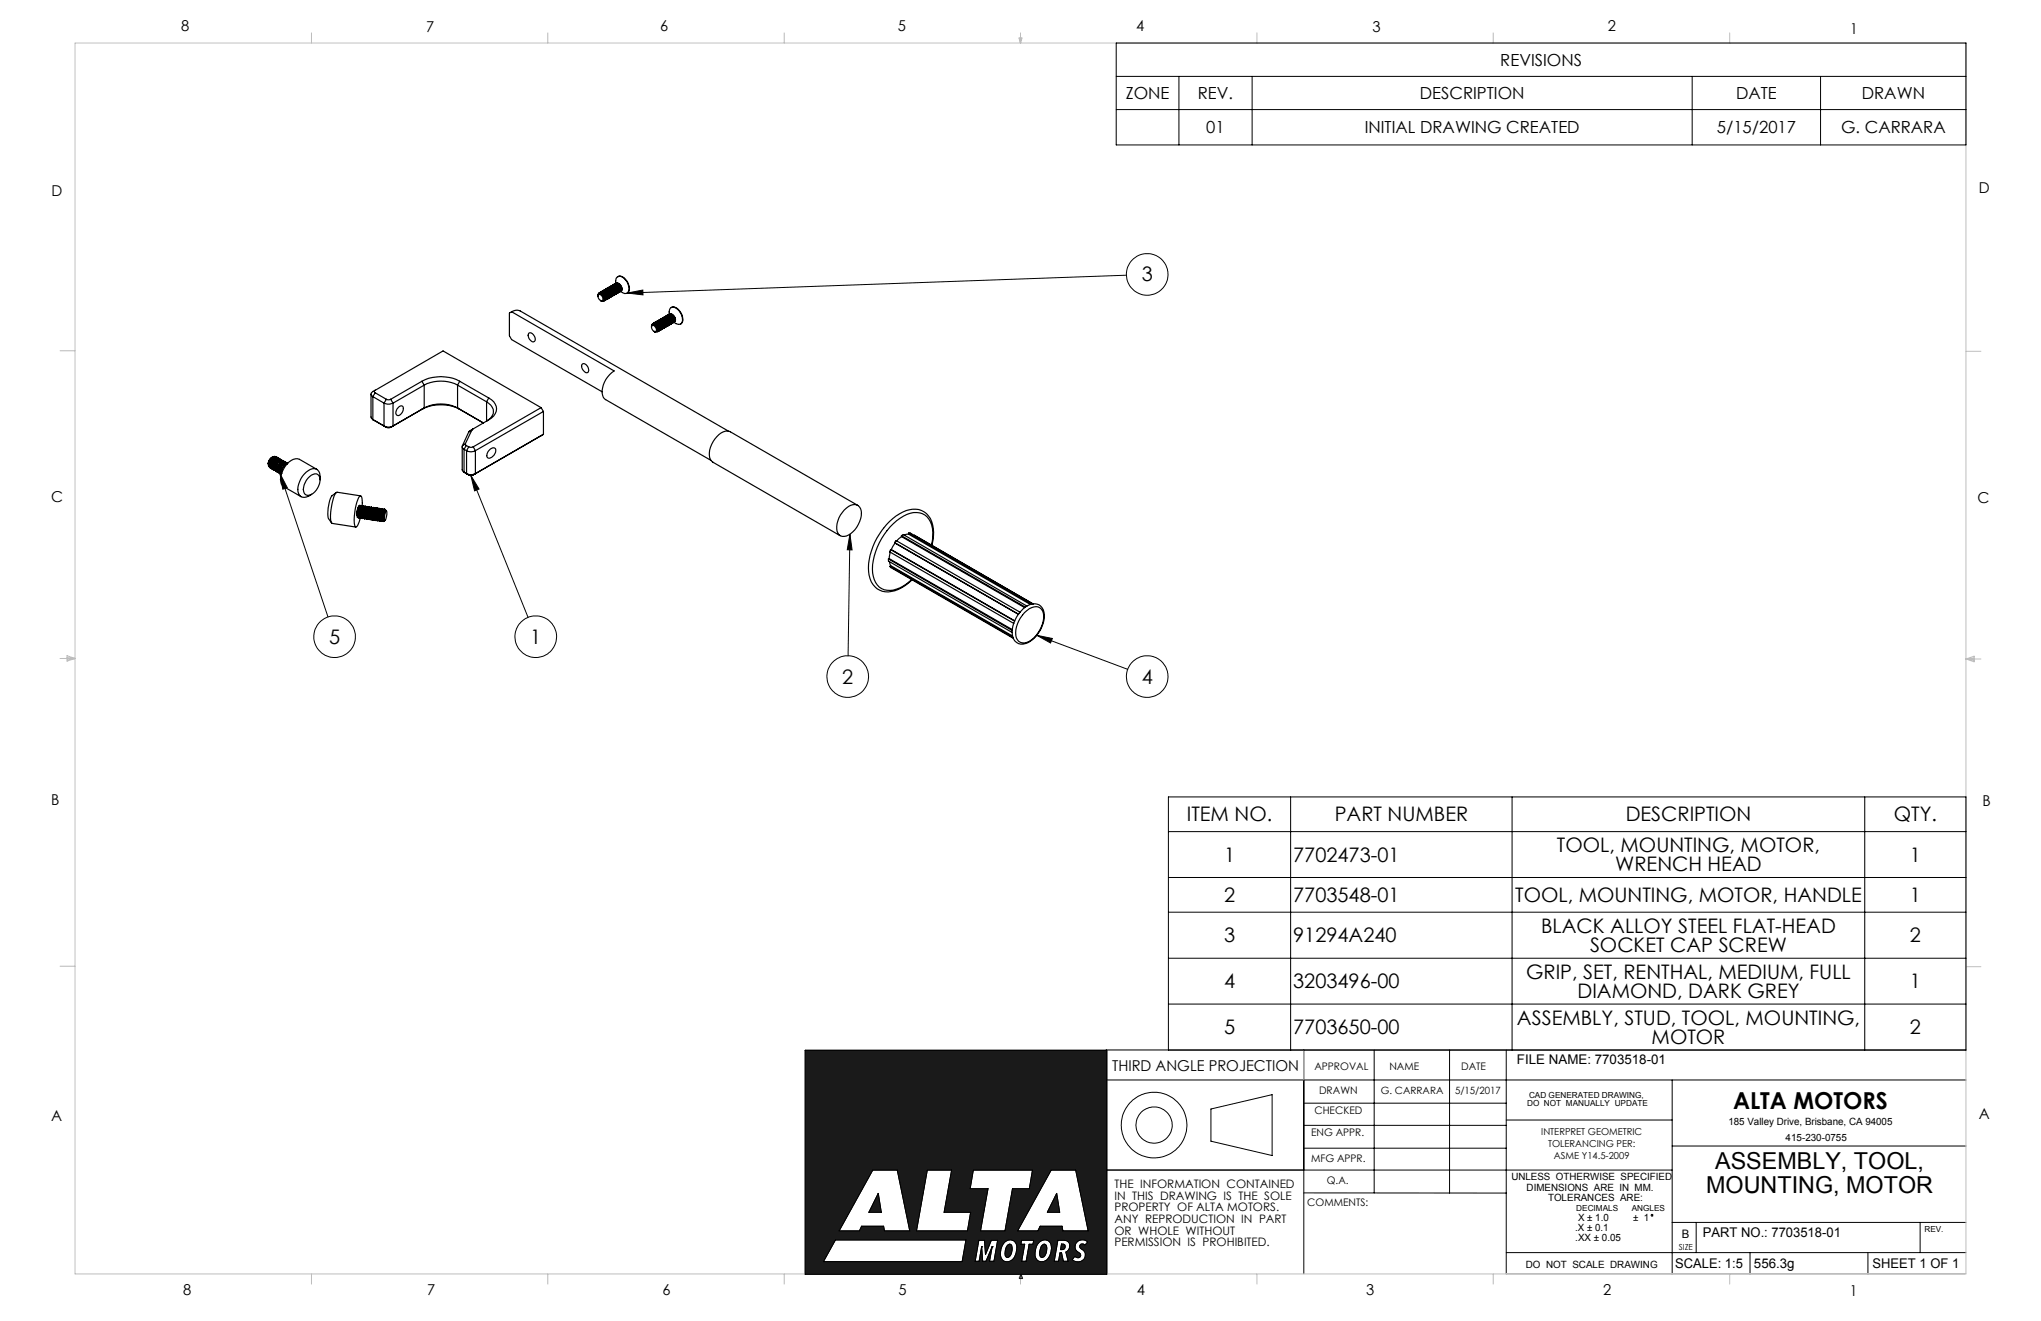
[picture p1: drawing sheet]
<svg xmlns="http://www.w3.org/2000/svg" width="432mm" height="279mm" viewBox="0 0 432 279" stroke-linecap="round" stroke-linejoin="round" font-family="sans-serif">
<g fill="none" stroke="#000" stroke-width=".21">
<path d="M170.4 222.1h63.7v47.4h-63.7zM234 228.4h181.9M256.2 234.6l12.9-3.1v12.9l-12.9-3zM275.8 238h42.9M275.8 233.3h42.9M275.8 222.1v47.3M290.7 222.1v30.2M306.7 222.1v30.2M318.7 222.1v47.4M318.7 236.9h35.1M353.8 228.4v41.1M415.9 222.1h-181.9v47.4"/>
<path d="M184.6 247.5h5.2l2.7 12.8h-5.4l-.2-.9h-4.6l-.5 .9h-4.3zM185.8 252.4l.6 4h-2.6zM196.2 247.5h5.1l-1.6 8.9h5.7l-.7 3.9h-10.8zM205.9 247.5h12.5l-.6 3.9h-3.6l-1.6 8.9h-5.2l1.6-8.9h-3.8zM222.4 247.5h5.2l2.6 12.8h-5.3l-.2-.9h-4.6l-.5 .9h-4.3zM223.6 252.4l.6 4h-2.6zM234 247.5h119.8M275.8 252.3h42.9M275.8 242.9h42.9M353.8 258.6h62.1M353.8 242.4h62.1M358.8 258.6v6.3"/>
<path d="M406.2 258.6v6.3M176.7 262.3h27.7l-.8 4.5h-29.4zM207.7 263.7h.1M207.7 263.7l-.5 3.1h-.9l.8-4.5h1.2l.2 3 1.2-3h1.4l-.8 4.5h-1l.6-3.1M207.7 263.7l.2 3.1h.7l1.3-3.1M209.9 263.7h.1M212.5 262.7a1.5 1.5 0 0 1 1.8-.3 1.5 1.5 0 0 1 .8 1.7 2.51 2.51 0 0 1-2.1 2.8 1.51 1.51 0 0 1-1.4-1.8 3.6 3.6 0 0 1 .9-2.4zM213.2 263.3l.4-.2a.84 .84 0 0 1 .5 1.2l-.2 1a.79 .79 0 0 1-1 .6 2.06 2.06 0 0 1 .3-2.6zM216.1 262.3h2.6l-.2 .9h-.8l-.6 3.6h-1l.7-3.6h-.8zM219.9 262.7a1.5 1.5 0 0 1 1.8-.3 1.5 1.5 0 0 1 .8 1.7 2.58 2.58 0 0 1-2.2 2.8 1.46 1.46 0 0 1-1.3-1.8 3.2 3.2 0 0 1 .9-2.4zM220.5 263.3l.4-.2a.84 .84 0 0 1 .5 1.2l-.2 1a.73 .73 0 0 1-1 .6 2.06 2.06 0 0 1 .3-2.6zM223.8 262.3a2.71 2.71 0 0 1 2.2 .3 1.46 1.46 0 0 1-.5 2.2l.5 2h-1l-.4-1.8h-.3l-.4 1.8h-.9z"/>
<path d="M224.6 263.1h.3a.64 .64 0 0 1 .4 .9 .64 .64 0 0 1-.9 .3zM228 262.5a1.68 1.68 0 0 1 2.1 .2l-.5 .6-.5-.2h-.4l-.2 .3a1.81 1.81 0 0 0 .9 1.3 1.57 1.57 0 0 1-.5 2 1.57 1.57 0 0 1-2.1-.3l.6-.7a.63 .63 0 0 0 .8 .3 .63 .63 0 0 0 .3-.9 1.48 1.48 0 0 1-1.1-1.1 1.48 1.48 0 0 1 .6-1.5zM318.7 264.9h97.2M370.2 264.9v4.6M395.2 264.9v4.6"/>
<circle cx="244.1" cy="238" r="3.8"/>
<circle cx="244.2" cy="238" r="6.9"/>
</g>
<path d="M234.1 222.1v47.4" fill="none" stroke="#191924" stroke-width=".25"/>
<g fill="none" stroke="#c0c0c0" stroke-width=".21">
<path d="M15.9 9.1h400v260.4h-400zM65.9 6.9v2.2M115.9 6.9v2.2M165.9 6.9v2.2M215.6 8h.6l-.3 1.1zM215.7 8l.2 1.1M215.9 6.9v2.2M216 8l-.1 1.1M265.9 6.9v2.2M315.9 6.9v2.2M365.9 6.9v2.2M12.7 74.2h3.2"/>
<path d="M415.9 74.3h3.2M12.7 139.3h3.2M14.2 139.1l1.7 .2M14.2 138.7l1.7 .6-1.7 .5zM15.9 139.3l-1.7 .3M415.9 139.4h3.2M415.9 139.4l1.8-.6v1.2zM415.9 139.4l1.8 .3M417.7 139.2l-1.8 .2M12.7 204.4h3.2M415.9 204.5h3.2M275.8 222.1v6.3"/>
<path d="M65.9 269.5v2.1M115.9 269.5v2.1M165.9 269.5v2.1M215.9 269.5v2.1M215.9 269.5l.3 .8h-.6zM265.9 269.5v2.1M315.9 269.5v2.1M365.9 269.5v2.1"/>
</g>
<path d="M216 269.5l.3 .9h-.6z" fill="none" stroke="#00f" stroke-width=".25"/>
<path d="M224.6 263.1l-.2 1.2h.5l.5-.4v-.5l-.3-.2zM185.8 252.4l-2 4h2.6zM213.3 263.3l-.4 .5-.3 1.2 .1 .7 .3 .3h.3l.4-.4 .4-1.3-.1-1-.3-.2zM223.6 252.4l-2 4h2.6zM219.9 262.7l.8-.4h.8l.6 .3 .3 .9v1l-.3 1.2-.6 .8-.8 .4-1.1-.2-.4-.4-.2-.5 .1-1.8zM212.4 262.8l.7-.5 .8-.1 .7 .3 .5 .7v1.2l-.4 1.4-.6 .8-.7 .3h-.7l-.4-.2-.5-.5-.1-.5 .1-1.6zM222.4 247.5h5.2l2.6 12.9h-5.3l-.2-1h-4.6l-.5 1h-4.3zM227.8 262.8a1.63 1.63 0 0 1 2.3-.1l-.5 .6-.4-.2-.7 .2-.1 .5 .4 .4a1.49 1.49 0 0 1 .6 2.1 1.49 1.49 0 0 1-2.2 .4l-.4-.3 .7-.6a.64 .64 0 0 0 1.1 0 .64 .64 0 0 0-.6-1 1.3 1.3 0 0 1-.2-2zM223.8 262.3h1.4l.6 .2a1.38 1.38 0 0 1-.3 2.3l.5 2h-1l-.4-1.8h-.3l-.4 1.8h-.9zM216.1 262.3h2.6l-.2 .9h-.8l-.6 3.6h-1l.7-3.6h-.8zM207.1 262.3h1.2l.2 3 1.2-3h1.4l-.8 4.5h-1l.6-3.1-1.3 3.1h-.7l-.2-3.1-.5 3.1h-.9zM196.2 247.5h5.1l-1.6 8.9h5.7l-.7 4h-10.8zM176.7 262.3h27.7l-.8 4.5h-29.4zM184.6 247.5h5.2l2.7 12.9h-5.4l-.2-1h-4.6l-.5 1h-4.3zM205.9 247.5h12.5l-.6 3.9h-3.6l-1.6 9h-5.2l1.6-9h-3.8zM170.4 222.1v47.4h63.7v-47.4zM220.6 263.3l-.5 .7-.1 .8v.8l.3 .4 .5-.1 .3-.4 .4-1.4-.3-.9-.3-.1z" fill-rule="evenodd" fill="#191924"/>
<g fill="none" stroke="#000" stroke-width=".21">
<path d="M236.1 9.1h179.8v21.6h-179.8zM236.1 16.2h179.8M249.4 16.2v14.5M264.9 16.2v14.5M358 16.2v14.5M385.2 16.2v14.5M236.1 23.2h179.8M238.3 58.2l-105.6 3.8M132.7 62l3.3-.7v1.1zM59.2 100.2l10.2 30.3M59.2 100.2l1.6 3-1 .3zM99.6 100.6l12.1 30"/>
<path d="M99.6 100.6l1.8 2.8-1 .4zM179.8 113l-.4 25.7M179.8 113l.5 3.3h-1.1zM219.4 134.4l19.2 7.2M219.4 134.4l3.2 .6-.3 1zM247.2 168.6h168.7v53.5h-168.7zM247.2 175.9h168.7M273.1 168.6v53.5M319.9 168.6v53.5M394.5 168.6v53.5M247.2 185.6h168.7M247.2 192.9h168.7"/>
<path d="M247.2 202.7h168.7M247.2 212.4h168.7M170.4 222.1h63.7v47.4h-63.7zM184.6 247.5h5.2l2.7 12.9h-5.4l-.2-1h-4.6l-.5 1h-4.3zM185.8 252.4l.6 4h-2.6zM196.2 247.5h5.1l-1.6 8.9h5.7l-.7 4h-10.8zM205.9 247.5h12.5l-.6 3.9h-3.6l-1.6 9h-5.2l1.6-9h-3.8zM222.4 247.5h5.2l2.6 12.9h-5.3l-.2-1h-4.6l-.5 1h-4.3zM223.6 252.4l.6 4h-2.6zM176.7 262.3h27.7l-.8 4.5h-29.4zM207.7 263.7h.1M207.7 263.7l-.5 3.1h-.9l.8-4.5h1.2l.2 3 1.2-3h1.4l-.8 4.5h-1l.6-3.1"/>
<path d="M207.7 263.7l.2 3.1h.7l1.3-3.1M209.9 263.7h.1M212.5 262.7a1.5 1.5 0 0 1 1.8-.3 1.5 1.5 0 0 1 .8 1.7 2.51 2.51 0 0 1-2.1 2.8 1.51 1.51 0 0 1-1.4-1.8 3.6 3.6 0 0 1 .9-2.4zM213.2 263.3l.4-.2a.84 .84 0 0 1 .5 1.2l-.2 1a.79 .79 0 0 1-1 .6 2.06 2.06 0 0 1 .3-2.6zM216.1 262.3h2.6l-.2 .9h-.8l-.6 3.6h-1l.7-3.6h-.8zM219.9 262.7a1.5 1.5 0 0 1 1.8-.3 1.5 1.5 0 0 1 .8 1.7 2.58 2.58 0 0 1-2.2 2.8 1.46 1.46 0 0 1-1.3-1.8 3.2 3.2 0 0 1 .9-2.4zM220.5 263.3l.4-.2a.84 .84 0 0 1 .5 1.2l-.2 1a.73 .73 0 0 1-1 .6 2.06 2.06 0 0 1 .3-2.6zM223.8 262.3h1.3a1.3 1.3 0 0 1 1.2 1.1 1.3 1.3 0 0 1-.8 1.4l.5 2h-1l-.4-1.8h-.3l-.4 1.8h-.9zM224.6 263.1a.61 .61 0 0 1 .8 .5 .61 .61 0 0 1-.7 .7h-.3zM227.7 262.9a1.65 1.65 0 0 1 2.4-.2l-.5 .6a.62 .62 0 0 0-1.1 .1 .62 .62 0 0 0 .5 .9 1.48 1.48 0 0 1 .4 2 1.48 1.48 0 0 1-2 .5l-.6-.4 .6-.7a.65 .65 0 0 0 1.1 .1 .65 .65 0 0 0-.5-1 1.41 1.41 0 0 1-.3-1.9z"/>
<circle cx="242.7" cy="58.1" r="4.4"/>
<circle cx="70.8" cy="134.7" r="4.4"/>
<circle cx="113.3" cy="134.7" r="4.4"/>
<circle cx="179.4" cy="143.1" r="4.4"/>
<circle cx="242.7" cy="143.1" r="4.4"/>
<circle cx="349.5" cy="257" r=".19"/>
</g>
<path d="M132.7 62l3.3-.7v1.1zM179.8 113l.5 3.3h-1.1zM219.4 134.4l3.2 .6-.3 1zM99.6 100.6l1.8 2.8-1 .4zM59.2 100.2l1.6 3-1 .3z" fill="#000"/>
<g fill="none" stroke="#000" stroke-width=".25">
<path d="M130.7 58.5h.1a2.12 2.12 0 0 1 2.3 2 1.14 1.14 0 0 1-.4 1.5M108.2 65.9l21.7 12.6a5.2 5.2 0 0 0-2.4 5.1l.1 .4 .5 .5 22.4 12.9M108.2 65.9a1.91 1.91 0 0 1 1.8-.1l44.1 25.4M108.2 65.9l-.4 .3v4.8l.4 .8 19.2 11.1M111.9 70.4a1.21 1.21 0 0 1 1.2 1.8 1.16 1.16 0 0 1-1.4-1.3zM123.2 77a1.22 1.22 0 0 1 1.2 1.8 1.25 1.25 0 0 1-1.2-1.8zM126.5 62.4a.51 .51 0 0 1 .5-.5 1.27 1.27 0 0 1 .9 1.7h-.2M126.5 62.6a.41 .41 0 0 1 .2-.5 .41 .41 0 0 1 .5 .1l.5 .7a.59 .59 0 0 1-.1 .8l-.5-.1M126.5 62.4a.77 .77 0 0 1 .9 .3 .77 .77 0 0 1 0 .9l-.6-.2-.3-.5zM126.8 61.9a1.16 1.16 0 0 1 1.1 1.7M126.8 61.9h.1M126.9 61.9a1.04 1.04 0 0 1 1.1 .4 1.04 1.04 0 0 1 .1 1.2h-.1"/>
<path d="M127 61.8a1.1 1.1 0 0 1 1.1 .5 1.1 1.1 0 0 1 0 1.2M127 63.5l.1 .1M127.1 63.6h.3zM127.1 61.8l.1-.1a1.18 1.18 0 0 1 1.1 1.6l-.1 .1M127.2 61.7a1.16 1.16 0 0 1 1.2 1.6M127.4 61.6l.1-.1a1.2 1.2 0 0 1 1.1 1.7h-.2M127.5 61.5a1.15 1.15 0 0 1 1.1 1.7M127.6 61.5a1.06 1.06 0 0 1 1.2 .4 1.06 1.06 0 0 1 0 1.2h-.1M127.7 61.4a1.12 1.12 0 0 1 1.1 .5 1.12 1.12 0 0 1 0 1.2M127.7 61.4h.1M127.8 61.3h.1a1.16 1.16 0 0 1 1.1 1.6h-.1M127.9 61.3a1.13 1.13 0 0 1 1.1 1.6"/>
<path d="M128.1 61.2l.1-.1a1.16 1.16 0 0 1 1.1 1.7h-.1M128.2 61.1a1.12 1.12 0 0 1 1 .5 1.12 1.12 0 0 1 .1 1.2M128.3 61.1l.1-.1a1.13 1.13 0 0 1 1.1 1.7h-.1M128.3 63.3h.1M128.4 61a1.11 1.11 0 0 1 1.1 .5 1.11 1.11 0 0 1 0 1.2M128.6 61a1.04 1.04 0 0 1 1.1 .3 1.04 1.04 0 0 1 .1 1.2h-.2M128.6 60.9a1.13 1.13 0 0 1 1.2 1.6M128.8 60.8l.1-.1a1.18 1.18 0 0 1 1.1 1.7h-.1M128.9 60.7h.1M128.9 60.7a1.13 1.13 0 0 1 1.1 1.7M129 60.7a1.08 1.08 0 0 1 1.2 .3 1.08 1.08 0 0 1 0 1.3h-.1M129.1 60.6a1.13 1.13 0 0 1 1.1 1.6"/>
<path d="M129.3 60.5a1.06 1.06 0 0 1 1.1 .4 1.06 1.06 0 0 1 .1 1.2h-.1M129.3 62.8h.1M129.4 60.4a1.14 1.14 0 0 1 1.1 1.7M129.4 60.4v.1M129.5 60.4l.1-.1a1.16 1.16 0 0 1 1.1 1.7h-.1M129.5 62.7h.1M129.6 60.3a1.13 1.13 0 0 1 1.1 1.7M129.7 60.3l.1-.1a1.16 1.16 0 0 1 1.2 1.6l-.2 .1M129.8 60.2a1.09 1.09 0 0 1 1.1 .4 1.09 1.09 0 0 1 .1 1.2M130 60.1l.1-.1a1.13 1.13 0 0 1 1.1 1.7h-.1M130.1 60a1.16 1.16 0 0 1 1.1 1.7M130.1 60h.1"/>
<path d="M130.2 60a1.06 1.06 0 0 1 1.1 .4 1.06 1.06 0 0 1 .1 1.2h-.1M130.2 62.2v.1M130.4 60.9l.4 .5M131 61.8h.1M131.4 61.6a1.16 1.16 0 0 0-1.1-1.7l-.1-.5a.96 .96 0 0 1 .7-1 .96 .96 0 0 1 1.1 .4 2.5 2.5 0 0 1 .8 3.1 1.17 1.17 0 0 1-1.6-.3M137.8 69.2l.1-.5a1.02 1.02 0 0 1 1.1 1.5l-.6-.1M137.8 69l.1-.3a.87 .87 0 0 1 1.4 .7v.6l-.3 .2M138 68.8a.86 .86 0 0 1 .7 1.3 .88 .88 0 0 1-.7-1.3zM138.1 68.5h.1M138.1 68.5a1.1 1.1 0 0 1 1.1 .5 1.1 1.1 0 0 1 0 1.1M138.2 68.4l.1-.1a1.18 1.18 0 0 1 1.1 1.7h-.1M138.3 68.3h.1"/>
<path d="M138.3 68.3a1.13 1.13 0 0 1 1.1 1.7M138.4 70.1h.1M138.5 68.3v-.1a1.2 1.2 0 0 1 1.2 1.7h-.2M138.5 68.2a1.16 1.16 0 0 1 1.2 1.6M138.7 68.2a1.06 1.06 0 0 1 1.1 .3 1.06 1.06 0 0 1 .1 1.2h-.1M138.8 68.1a1.09 1.09 0 0 1 1.1 .5 1.09 1.09 0 0 1 0 1.1M138.9 68l.1-.1a1.16 1.16 0 0 1 1.1 1.7h-.1M139 67.9a1.13 1.13 0 0 1 1.1 1.7M139.2 67.9v-.1a1.16 1.16 0 0 1 1.2 1.7h-.2M139.2 67.8a1.13 1.13 0 0 1 1.2 1.7M139.4 67.8l.1-.1a1.13 1.13 0 0 1 1.1 1.6l-.1 .1M139.5 67.7a1.1 1.1 0 0 1 1.1 .4 1.1 1.1 0 0 1 0 1.2"/>
<path d="M139.6 67.6a1.04 1.04 0 0 1 1.2 .4 1.04 1.04 0 0 1 0 1.2h-.1M139.7 67.5a1.13 1.13 0 0 1 1.1 .5 1.13 1.13 0 0 1 .1 1.2M139.7 69.8v.1M139.9 67.5v-.1a1.18 1.18 0 0 1 1.2 1.6l-.2 .1M139.9 67.4a1.13 1.13 0 0 1 1.2 1.6M140.1 67.3a1.08 1.08 0 0 1 1.1 .4 1.08 1.08 0 0 1 .1 1.2h-.1M140.2 67.2h.1M140.2 67.2a1.13 1.13 0 0 1 1.1 1.7M140.3 67.2a1.06 1.06 0 0 1 1.2 .4 1.06 1.06 0 0 1 0 1.2h-.1M140.4 67.1a1.14 1.14 0 0 1 1.1 1.7M140.4 67.1h.1M140.6 67.1l.1-.1a1.16 1.16 0 0 1 1.1 1.7h-.2"/>
<path d="M140.7 67a1.13 1.13 0 0 1 1.1 1.7M140.8 66.9h.1a1.16 1.16 0 0 1 1.1 1.6h-.1M140.8 69.2h.1M140.9 66.9a1.09 1.09 0 0 1 1.1 .4 1.09 1.09 0 0 1 0 1.2M141 66.8l.1-.1a1.13 1.13 0 0 1 1.1 1.7h-.1M141.1 66.7a1.16 1.16 0 0 1 1.1 1.7M141.1 66.7h.1M141.3 66.7a1.06 1.06 0 0 1 1.1 .3 1.06 1.06 0 0 1 .1 1.2l-.2 .1M141.3 68.9h.1M141.4 66.6h.1M141.4 66.6a1.13 1.13 0 0 1 1.1 1.6M141.5 66.5l.1-.1a1.18 1.18 0 0 1 1.1 1.7h-.1"/>
<path d="M141.7 67.4l.4 .5M142 65.1a1.32 1.32 0 0 1 1.7 .6 1.96 1.96 0 0 1 .3 2.8M142 68.5h.1M142.7 68.1a1.13 1.13 0 0 0-1.1-1.7 1 1 0 0 1 .4-1.3 1 1 0 0 1 1.3 .3 2.44 2.44 0 0 1 .8 3 1.17 1.17 0 0 1-1.5-.2M57.5 96.7l-.6 .7-.2 .7M57.8 96.6a1.5 1.5 0 0 0-.9 2.1M58.3 96.6a1.1 1.1 0 0 0-1.2 .8 1.2 1.2 0 0 0 .1 1.6M58.6 96.8l-.2-.2a1.52 1.52 0 0 0-1.2 2.4h.2M58.6 99.8h.1M58.7 96.8a1.47 1.47 0 0 0-1.4 .8 1.47 1.47 0 0 0 .2 1.5v.1M58.8 96.9l-.1-.1a1.55 1.55 0 0 0-1.2 2.4h.1M58.9 97.2l-.4 .1-.3 .2"/>
<path d="M59 96.9a1.51 1.51 0 0 0-1.2 2.4M59.1 97l-.1-.1a1.57 1.57 0 0 0-1.4 2.2l.4 .3M59.2 97.4l-.5 .1-.2 .2M59.3 97.1a1.47 1.47 0 0 0-1.4 .8 1.47 1.47 0 0 0 .2 1.6M59.4 97.2l-.1-.1a1.05 1.05 0 0 0-1.3 .8 1.04 1.04 0 0 0 .2 1.6M59.6 97.3h-.1a1.27 1.27 0 0 0-1.4 1.3 .83 .83 0 0 0 .3 1.1M59.7 97.4l-.1-.1a1.55 1.55 0 0 0-1.2 2.4h.1M59.9 97.4a1.51 1.51 0 0 0-1.4 .9 1.51 1.51 0 0 0 .1 1.5M60 97.6l-.1-.2a1.55 1.55 0 0 0-1.2 2.4l.1 .1M60.1 97.6a1.65 1.65 0 0 0-1.4 2.1l.3 .3M60.3 97.8l-.2-.2a1.61 1.61 0 0 0-1.4 2.2l.4 .2M60.5 97.8a1.47 1.47 0 0 0-1.4 .8 1.47 1.47 0 0 0 .1 1.6h.1"/>
<path d="M60.5 97.9v-.1a1.55 1.55 0 0 0-1.2 2.4h.1M60.7 98a1.47 1.47 0 0 0-1.3 .8 1.47 1.47 0 0 0 .1 1.5M60.8 98.1a1.78 1.78 0 0 0-1.2 2.1 1.69 1.69 0 0 1 1.3-2.1l-.2-.1a1.57 1.57 0 0 0-1.4 2.1l.2 .3M67 99.3l-3.6-2.1a2.59 2.59 0 0 0-3.1 1.4 3.8 3.8 0 0 0-.6 4.1l4 2.4M78.5 83.4v4.8l.4 .6M78.9 83.9l2.3 1.4M78.9 88.8l2.3 1.3M78.9 83.9v4.9M78.9 88.8l2.8 1.6M79.4 82.5a.27 .27 0 0 0-.2 .3 .27 .27 0 0 0 .2 .3M79.4 82.5l-.5 .3a.58 .58 0 0 0-.4 .5 .58 .58 0 0 0 .4 .6M79.4 83.1l2.3 1.4"/>
<path d="M79.4 82.5l14.3-8.3 20.8 12M79.4 83.1l-.5 .8M81.2 85.3a2.25 2.25 0 0 0 1.9 0M81.2 90.1a1.96 1.96 0 0 0 1.9 0M81.2 85.3v4.8M81.2 90.1l.5 .3M81.7 84.5l.4 .1 .6-.1M81.7 90.4l.4 .1 .6-.1M81.7 84.5l-.5 .8M82.7 84.5l.4 .8M83.1 85.3v4.8M83.1 90.1l-.4 .3"/>
<path d="M84.2 86.2a.62 .62 0 0 1 1.1-.1 1.39 1.39 0 0 1-1.3 1.7 1.11 1.11 0 0 1 .2-1.6zM89.3 80.6a8.6 8.6 0 0 1 8 0M89.3 80.6l-6.6 3.9M89.3 80.6l.4 .9M89.7 81.5a7.8 7.8 0 0 1 7.1 0M89.7 86.3a7.8 7.8 0 0 1 7.1 0M89.7 86.3l-.4 .3a8.9 8.9 0 0 1 8 0M89.7 81.5l-6.6 3.8M89.7 81.5v4.8M89.7 86.3l-7 4.1M96.8 81.5l6.1 3.5M96.8 86.3l5.5 3.2-5-2.9"/>
<path d="M96.8 81.5v4.8M96.8 86.3l.5 .3M97.3 80.6l6.1 3.6M97.3 80.6l-.5 .9M97.8 94.5v4.9l.4 .5M97.8 94.3a.58 .58 0 0 0 .4 .7M98.2 95l.5 .3M98.2 99.9l.5 .3M98.2 95v4.9M98.2 99.9l1 .5M98.5 93.8l.1 .4M98.5 93.8l-.7 .5"/>
<path d="M98.6 94.2l.6 .3M98.6 94.2l-.4 .8M98.7 95.3a1.89 1.89 0 0 0 1.9 0M98.7 95.3v4.9M99.2 94.5l.3 .1 .6-.1M99.2 94.5l-.5 .8M99.2 91.4l-1.4 2.9M99.8 90.9l-1.3 2.9M99.8 90.9l-.6 .5M100 90.8l-.2 .1M100 90.8l-.8 .6M100.1 94.5l.5 .8"/>
<path d="M100.6 95.3v4.9M102.9 85a2.17 2.17 0 0 1 1.5 2 2.17 2.17 0 0 1-1.5 2.1zM103.4 84.2a2.44 2.44 0 0 1 1.7 2.3 2.44 2.44 0 0 1-1.7 2.3l-3.4 2M103.4 84.2l-.5 .8M103.5 95.2a.78 .78 0 0 1 .6-.5 .78 .78 0 0 1 .8 .4 1.58 1.58 0 0 1-1.7 1.7 1.22 1.22 0 0 1 .3-1.6zM114.5 86.2l-14.4 8.3M114.5 86.2l.5 .8M115 87l-14.4 8.3M115 87v4.9M115 91.9l-14.9 8.5M115 91.9l-.5 .2M65.1 101.2a1.8 1.8 0 0 1 2.1-.8 2.53 2.53 0 0 1-.2 3.2 1.87 1.87 0 0 1-2.4 1 2.85 2.85 0 0 1 .5-3.4z"/>
<path d="M67.7 101.5v-.7a1.46 1.46 0 0 0-.7-1.5 1.46 1.46 0 0 0-1.7 .2 4.8 4.8 0 0 0-2.1 4.9 1.38 1.38 0 0 0 2.2 .5l.5-.4M71.2 104.2a3.6 3.6 0 0 0-1.8 3.2v1.5a2.03 2.03 0 0 0 .7 1.7M75.7 107.6l-.1 1.2 .1 .4M75.7 109.3l-.1 .2M75.9 107.2a2.57 2.57 0 0 0-.2 1.9M75.9 107.1h.1M75.9 107.1a3.2 3.2 0 0 0-.3 2.2M76 108.9l.1 .2M76.1 106.9l-.2 .2M76.2 106.9a2.82 2.82 0 0 0-.3 2.6h.1M76.2 106.9a3.5 3.5 0 0 0-.3 2.6l.3-.1M76.2 106.9l.1 .3"/>
<path d="M76.3 107.2l-.3 1.7M76.3 107.2a2.33 2.33 0 0 0-.1 2.1M76.3 104.9l-5-.8a4.4 4.4 0 0 0-1.2 3.1 4.8 4.8 0 0 0 .2 3.5l5 .8M76.3 109.6h.1M76.3 109.1v.2M76.4 107l-.1 .2M76.5 107a3.3 3.3 0 0 0-.2 2.6M76.5 106.9l.1 .1M76.6 107a3.5 3.5 0 0 0-.3 2.6l.3-.2M76.6 107v-1.2a.85 .85 0 0 0-.3-.9 5.3 5.3 0 0 0-1.3 3.7l-.1 1.7 .3 1.1 .2 .1 .3-.4 .5-1.6M76.6 107l.1 .2M76.7 107.2a2.81 2.81 0 0 0-.1 2.2"/>
<path d="M76.7 107.3a2.57 2.57 0 0 0-.2 1.9M76.7 109.7h.1M76.8 107l-.1 .3M76.9 107a3.5 3.5 0 0 0-.2 2.6M76.9 107h.1M77 107a3.7 3.7 0 0 0-.3 2.6l.3-.1M77 107.1l.1 .2M77.1 107.3a2.53 2.53 0 0 0-.2 2.1M77.1 109.7h.1M77.2 109.1l.1 .2M77.3 107.1a2.98 2.98 0 0 0-.4 2.2M77.3 107.1a3.3 3.3 0 0 0-.2 2.6"/>
<path d="M77.3 107.1h.1M77.4 107.2v-.1a3.5 3.5 0 0 0-.3 2.6l.3-.1M77.4 107.1l.1 .3M77.5 107.4l-.2 .8v.9M77.5 107.4a2.69 2.69 0 0 0-.1 2.1M77.6 107.2l-.1 .2M77.8 107.2a3.5 3.5 0 0 0-.3 2.6l.3-.2M77.9 107.5l-.2 .4v1.5M77.9 107.4l-.2-.3a3.4 3.4 0 0 0-.2 2.7h.1M77.9 107.5a2.47 2.47 0 0 0-.1 2M77.9 109.9h.1M78.1 107.2l-.2 .3"/>
<path d="M78.1 107.2a3.5 3.5 0 0 0-.2 2.6M78.1 107.2a3.6 3.6 0 0 0-.2 2.7l.3-.2M78.2 107.2l.1 .3M78.3 107.5a2.81 2.81 0 0 0-.1 2.1M78.3 109.9h.1M78.5 107.3a2.64 2.64 0 0 0-.4 2.1M78.5 107.3a3.3 3.3 0 0 0-.2 2.6M78.5 107.2h.1M78.6 107.3a3.5 3.5 0 0 0-.3 2.6l.3-.2M78.6 107.3v.1M78.6 107.3l.1 .3M78.7 107.6a2.76 2.76 0 0 0-.1 2.1"/>
<path d="M78.7 107.6a2.57 2.57 0 0 0-.2 1.9M78.7 110h.1M78.8 107.4l-.1 .2M78.9 107.4a3.1 3.1 0 0 0-.2 2.6M78.9 107.3h.1M79 107.4a3.7 3.7 0 0 0-.3 2.6l.3-.2M79 107.4l.1 .2M79.1 107.6a2.47 2.47 0 0 0-.1 2.1M79.2 109.4l.1 .2M79.3 107.4a2.91 2.91 0 0 0-.4 2.2M79.4 107.4a3.1 3.1 0 0 0-.2 2.7M79.5 107.7l-.2 1.7"/>
<path d="M79.5 107.7a2.69 2.69 0 0 0-.1 2.1M79.5 107.7l-.1-.3a3.2 3.2 0 0 0-.3 2.6l.3-.1M79.5 110.1h.1M79.7 107.5l-.2 .2M79.8 107.5a3.6 3.6 0 0 0-.3 2.6l.3-.1M79.9 107.8l-.2 .4v1.5M79.9 107.7l-.1-.2a2.89 2.89 0 0 0-.3 2.6M79.9 107.8a2.47 2.47 0 0 0-.1 2.1M79.9 110.2h.1M80.1 107.6l-.2 .2M80.1 107.5a3.5 3.5 0 0 0-.2 2.6M80.2 107.5a3.5 3.5 0 0 0-.3 2.6l.3-.1"/>
<path d="M80.2 107.5l.1 .3M80.3 107.8a2.76 2.76 0 0 0-.1 2.1M80.5 107.6a2.74 2.74 0 0 0-.3 2.1M80.5 107.6a2.66 2.66 0 0 0-.1 2.6M80.5 107.6h.1M80.6 107.6a3.5 3.5 0 0 0-.3 2.6l.3-.1M80.6 107.6v.1M80.6 107.6l.1 .3M80.7 107.9a2.69 2.69 0 0 0-.1 2.1M80.7 107.9a2.57 2.57 0 0 0-.2 1.9M80.9 107.7l-.2 .2M80.9 109.8l.2 .5 .4-.2"/>
<path d="M80.9 107.7a3.1 3.1 0 0 0-.1 2.6M80.9 107.6h.1M81 107.7a3.5 3.5 0 0 0-.2 2.6l.2-.2M81 107.7l.1 .2M81 108.8l.1 .9 .1 .4h.2M81 108.8l-.1 1M81 107.7h.1M81.1 107.9l-.2 .9v1.1M81.1 107.9a2.47 2.47 0 0 0-.1 2.1M81.3 107.7l-.2 .2M81.3 109.8l.1 .3M81.4 107.7l-.3 .6-.2 1.5"/>
<path d="M81.4 107.7l-.4 1.1M81.4 107.7l.1 .3M81.5 108l-.2 .9v.9M81.5 108a2.69 2.69 0 0 0-.1 2.1M81.6 107.9l-.1 .1M81.7 108.1a2.12 2.12 0 0 1-.3 1.9 3.1 3.1 0 0 1 .3-1.9zM81.8 108.1l-.2-.2-.1 .2-.2 1.7M98.7 100.2a2.17 2.17 0 0 0 1.9 0M98.7 100.2l.5 .2M99.2 100.4l.4 .2 .5-.2M100.6 100.2l-.5 .2M178.6 107.9a2.49 2.49 0 0 1 3-.9 3.2 3.2 0 0 1 0 3.9 3.9 3.9 0 0 1-3.4 2.6 1.99 1.99 0 0 1-1.1-2.8 5.8 5.8 0 0 1 1.5-2.8z"/>
<path d="M181.5 106.9l-27-15.6a2.8 2.8 0 0 0-3.3 1.6 4.5 4.5 0 0 0-.9 4.3l.5 .6 27 15.5M188 118.2v.5l26.1 15.1M188 118.2l26.1 15.1M188.1 118.1l26.1 15.1M188.1 118.1l-.1 .1M188.1 118.8l.3 .8M188.3 119.8l.2 .3 25.9 14.9M188.3 119.8l26 15M188.3 116.8l-.2 1.3M188.4 116.2l-.2 .5 26.3 15.2M188.4 116.2l26.3 15.2M188.4 116.2h.2"/>
<path d="M188.4 119.6l25.8 14.9M188.4 119.6l-.1 .2M188.6 116.2l26.1 15.1M189.3 114.8l.3-.5 26.2 15.2M189.3 114.8l26.2 15.1M189.3 114.8v.1M189.3 114.9l-.7 1.3M189.3 114.9l26.1 15M190.7 113.5l-1 .9M190.7 113.3l.4-.2 26.2 15.1M190.7 113.5l26.1 15M190.7 113.3l26.2 15.1"/>
<path d="M190.7 113.3v.2M192.2 113l-.9 .2M192.2 113l25.8 14.8M192.3 112.7h.3l25.9 15M192.3 112.7l26 15.1M192.3 112.7l-.1 .3M193.4 113.2l25.2 14.5M197.1 115.3a6 6 0 0 0-1.4-6.4 4.6 4.6 0 0 0-5.3 .7 14 14 0 0 0-5.8 11.5 3.7 3.7 0 0 0 3.7 3.8 7.3 7.3 0 0 0 4.6-2.3M197.2 115.4a7.6 7.6 0 0 0-.8-6.3 4.4 4.4 0 0 0-6.1-.4 14.3 14.3 0 0 0-6.5 12.2 4.1 4.1 0 0 0 4.8 4.2 8.6 8.6 0 0 0 4.4-2.4M188.9 120.1l25.4 14.7M216.5 128.8a2.79 2.79 0 0 1 3.7-.6 3.9 3.9 0 0 1 .2 4.4 5.3 5.3 0 0 1-4.4 3.6 2.45 2.45 0 0 1-1.8-3.1 7.3 7.3 0 0 1 2.3-4.3zM216.7 129.6a2.89 2.89 0 0 1 3.3-1 3.3 3.3 0 0 1 .3 4.1 5.2 5.2 0 0 1-3.6 3.3 1.74 1.74 0 0 1-1.8-2.2l.4-1.9 .6-1.2z"/>
</g>
<g font-size="4.9">
<text x="366.6" y="234.7">ALTA MOTORS</text>
<text x="362.9" y="247.3">ASSEMBLY, TOOL,</text>
<text x="360.9" y="252.2">MOUNTING, MOTOR</text>
</g>
<g font-size="4.2">
<text x="241.6" y="59.5">3</text>
<text x="69.6" y="136.2">5</text>
<text x="112.2" y="136.2">1</text>
<text x="178.2" y="144.6">2</text>
<text x="241.6" y="144.6">4</text>
<text x="251.1" y="173.7">ITEM NO.</text>
<text x="282.4" y="173.7">PART NUMBER</text>
<text x="343.9" y="173.7">DESCRIPTION</text>
<text x="400.7" y="173.7">QTY.</text>
<text x="259" y="182.3">1</text>
<text x="273.6" y="182.3">7702473-01</text>
<text x="329.4" y="180.2">TOOL, MOUNTING, MOTOR,</text>
<text x="341.7" y="184.3">WRENCH HEAD</text>
<text x="404.1" y="182.3">1</text>
<text x="259" y="190.8">2</text>
<text x="273.6" y="190.8">7703548-01</text>
<text x="320.6" y="190.8">TOOL, MOUNTING, MOTOR, HANDLE</text>
<text x="404.1" y="190.8">1</text>
<text x="326" y="197.3">BLACK ALLOY STEEL FLAT-HEAD</text>
<text x="259" y="199.3">3</text>
<text x="273.6" y="199.3">91294A240</text>
<text x="336.4" y="201.4">SOCKET CAP SCREW</text>
<text x="404.1" y="199.3">2</text>
<text x="259" y="209">4</text>
<text x="273.6" y="209">3203496-00</text>
<text x="322.9" y="207">GRIP, SET, RENTHAL, MEDIUM, FULL</text>
<text x="404.1" y="209">1</text>
<text x="333.7" y="211.1">DIAMOND, DARK GREY</text>
<text x="259" y="218.8">5</text>
<text x="273.6" y="218.8">7703650-00</text>
<text x="320.9" y="216.7">ASSEMBLY, STUD, TOOL, MOUNTING,</text>
<text x="349.4" y="220.8">MOTOR</text>
<text x="404.1" y="218.8">2</text>
</g>
<g font-size="3.5">
<text x="317.4" y="13.9">REVISIONS</text>
<text x="238.2" y="21">ZONE</text>
<text x="253.4" y="21">REV.</text>
<text x="300.4" y="21">DESCRIPTION</text>
<text x="367.3" y="21">DATE</text>
<text x="393.9" y="21">DRAWN</text>
<text x="255.2" y="28.2">01</text>
<text x="288.7" y="28.2">INITIAL DRAWING CREATED</text>
<text x="363.2" y="28.2">5/15/2017</text>
<text x="389.5" y="28.2">G. CARRARA</text>
</g>
<g font-size="3.2">
<text x="38.3" y="6.7">8</text>
<text x="90.2" y="6.7">7</text>
<text x="139.7" y="6.5">6</text>
<text x="190" y="6.5">5</text>
<text x="240.4" y="6.5">4</text>
<text x="290.4" y="6.7">3</text>
<text x="340.2" y="6.6">2</text>
<text x="391.4" y="7.2">1</text>
<text x="10.9" y="41.6">D</text>
<text x="418.7" y="40.7">D</text>
<text x="10.8" y="106.3">C</text>
<text x="418.4" y="106.4">C</text>
<text x="10.8" y="170.2">B</text>
<text x="419.4" y="170.6">B</text>
<text x="235.3" y="226.5">THIRD ANGLE PROJECTION</text>
<text x="10.8" y="237.2">A</text>
<text x="418.6" y="236.8">A</text>
<text x="38.8" y="273.8">8</text>
<text x="90.4" y="273.8">7</text>
<text x="140.2" y="273.8">6</text>
<text x="190.1" y="273.9">5</text>
<text x="240.5" y="273.8">4</text>
<text x="289" y="273.9">3</text>
<text x="339.1" y="273.8">2</text>
<text x="391.4" y="274.1">1</text>
</g>
<g font-size="2.8">
<text x="320.9" y="225">FILE NAME: 7703518-01</text>
<text x="360.3" y="261.7">PART NO.: 7703518-01</text>
<text x="354.4" y="268.2">SCALE: 1:5</text>
<text x="371.1" y="268.2">556.3g</text>
<text x="396.2" y="268.2">SHEET 1 OF 1</text>
</g>
<g font-size="2.5">
<text x="235.8" y="251.3">THE INFORMATION CONTAINED</text>
<text x="235.8" y="253.8">IN THIS DRAWING IS THE SOLE</text>
<text x="235.8" y="256.2">PROPERTY OF ALTA MOTORS.</text>
<text x="235.8" y="258.7">ANY REPRODUCTION IN PART</text>
<text x="235.8" y="261.2">OR WHOLE WITHOUT</text>
<text x="235.8" y="263.6">PERMISSION IS PROHIBITED.</text>
<text x="355.8" y="261.8">B</text>
</g>
<g font-size="2.2">
<text x="278.1" y="226.4">APPROVAL</text>
<text x="294" y="226.3">NAME</text>
<text x="309.1" y="226.4">DATE</text>
<text x="279.1" y="231.4">DRAWN</text>
<text x="278.1" y="235.5">CHECKED</text>
<text x="277.4" y="245.8">MFG APPR.</text>
<text x="277.4" y="240.3">ENG APPR.</text>
<text x="280.7" y="250.5">Q.A.</text>
<text x="276.6" y="255.1">COMMENTS:</text>
</g>
<g font-size="2.1">
<text x="292.1" y="231.4">G. CARRARA</text>
<text x="307.8" y="231.3">5/15/2017</text>
<text x="365.7" y="237.8">185 Valley Drive, Brisbane, CA 94005</text>
<text x="377.8" y="241.2">415-230-0755</text>
<text x="319.7" y="249.6">UNLESS OTHERWISE SPECIFIED</text>
<text x="323" y="251.9">DIMENSIONS ARE IN MM.</text>
<text x="327.5" y="254">TOLERANCES ARE:</text>
<text x="333.3" y="260.4">.X ± 0.1</text>
<text x="333.3" y="262.5">.XX ± 0.05</text>
<text x="333.8" y="258.3">X ± 1.0</text>
<text x="345.5" y="258.3">± 1</text>
<text x="322.8" y="268.2">DO NOT SCALE DRAWING</text>
</g>
<g font-size="2">
<text x="326.1" y="240">INTERPRET GEOMETRIC</text>
<text x="327.5" y="242.5">TOLERANCING PER:</text>
<text x="328.8" y="245">ASME Y14.5-2009</text>
</g>
<g font-size="1.8">
<text x="323.5" y="232.2">CAD GENERATED DRAWING,</text>
<text x="323.1" y="234">DO NOT MANUALLY UPDATE</text>
<text x="333.5" y="256">DECIMALS</text>
<text x="345.2" y="256">ANGLES</text>
<text x="407.1" y="260.6">REV.</text>
<text x="355.2" y="264.3">SIZE</text>
</g>
</svg>
